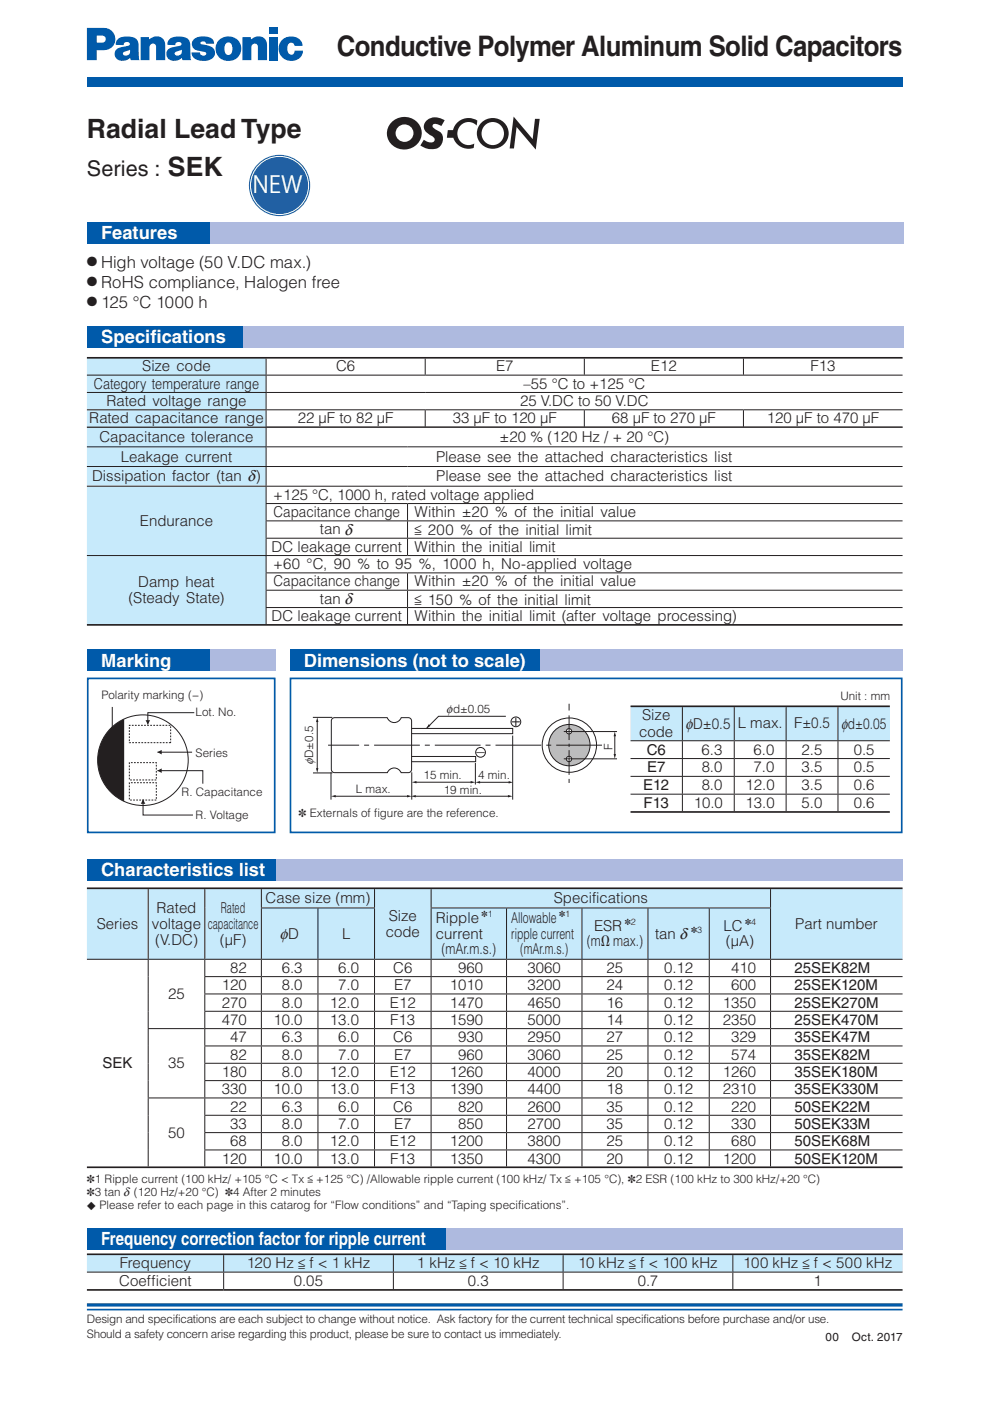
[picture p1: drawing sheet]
<svg xmlns="http://www.w3.org/2000/svg" width="210mm" height="297mm" viewBox="0 0 210 297" stroke-linecap="round" stroke-linejoin="round" font-family="sans-serif">
<circle cx="59.3" cy="39.3" r="6.5" fill="#2160a3"/>
<circle cx="59.3" cy="39.3" r="6.2" fill="none" stroke="#fff" stroke-width=".21"/>
<path d="M18.4 276.7h173" fill="none" stroke="#005aaa" stroke-width=".71" stroke-linecap="butt"/>
<path d="M18.4 277.7h173" fill="none" stroke="#005aaa" stroke-width=".35"/>
<g fill="#005aaa">
<path d="M18.4 16.4h173v2h-173z"/>
<path d="M24.9 8.4a3.6 3.6 0 0 1 4.2 0 11.7 11.7 0 0 1 .4 4l.1 .4h-1.8l-.3-1.4 .1-.8-.4 .1a.93 .93 0 0 0-1.1 .8 .85 .85 0 0 0 1.4-.1l.1 .9a1.89 1.89 0 0 1-3.3-.7 1.91 1.91 0 0 1 2.2-1.7l.2-.1a.52 .52 0 0 0 .7-.1 .52 .52 0 0 0 0-.7 .71 .71 0 0 0-.8-.1 .71 .71 0 0 0-.4 .7l-1.6-.1v-.6z"/>
<path d="M35.9 8.4a3.6 3.6 0 0 1 4.1 0 11.8 11.8 0 0 1 .4 4l.2 .4h-1.9l-.3-1.4 .2-.8-.5 .1a.93 .93 0 0 0-1 .8 .85 .85 0 0 0 1.3-.1l.1 .9a1.89 1.89 0 0 1-3.2-.7 1.91 1.91 0 0 1 2.2-1.7l.2-.1a.52 .52 0 0 0 .6-.1 .52 .52 0 0 0 0-.7 .71 .71 0 0 0-.7-.1 .71 .71 0 0 0-.4 .7l-1.7-.1 .1-.6z"/>
<path d="M46.5 8.5a2.69 2.69 0 0 1 3.9 0 2.69 2.69 0 0 1-.2 3.9l-1.1-1.2a1.63 1.63 0 0 0-.5-2.2 1.37 1.37 0 0 0-.9 2.1 .74 .74 0 0 0 .7 .6 .74 .74 0 0 0 .7-.5l1.1 1.2a2.69 2.69 0 0 1-3.7-.2 2.69 2.69 0 0 1 0-3.7z"/>
<path d="M18.4 5.9h3.4a2.38 2.38 0 0 1 2.7 2.4 2.38 2.38 0 0 1-2.7 2.3h-1.3v-1.6h.8a.78 .78 0 0 0 1.1-.5 .78 .78 0 0 0-.7-.9h-1.2v5.2h-2.1z"/>
<path d="M41 8.4a3.3 3.3 0 0 1 4.2 .1l.2 .8h-1.7a.6 .6 0 0 0-.6-.5 .6 .6 0 0 0-.6 .4l1.4 .4a1.63 1.63 0 0 1 1.7 1.6 1.63 1.63 0 0 1-1.7 1.7 2.77 2.77 0 0 1-3.2-1.2l-.1-.6h1.8a.68 .68 0 0 0 .6 .7 .68 .68 0 0 0 .7-.5l-.2-.2-.9-.2a1.69 1.69 0 0 1-1.9-1.8z"/>
<path d="M29.8 7.9h1.8v.5a1.91 1.91 0 0 1 2.2-.6 1.91 1.91 0 0 1 1.2 1.8v3.2h-1.9v-2.9a.7 .7 0 0 0-.8-.7 .7 .7 0 0 0-.6 .8v2.8h-1.9z"/>
<path d="M51.4 7.9h1.8v.5a1.91 1.91 0 0 1 2.2-.6 1.91 1.91 0 0 1 1.2 1.8v3.2h-1.9v-2.9a.7 .7 0 0 0-.8-.7 .7 .7 0 0 0-.6 .8v2.8h-1.9z"/>
<path d="M57 7.9h1.8v4.9h-1.8z"/>
<path d="M57 5.9h1.8v1.3h-1.8z"/>
<path d="M59.9 8.4a2.5 2.5 0 0 1 2.5-.7 2.5 2.5 0 0 1 1.8 2h-1.7a.77 .77 0 0 0-.9-.7 .77 .77 0 0 0-.6 .9 1.21 1.21 0 0 0 .9 1.7l.5-.4 .1-.5h1.7a2.49 2.49 0 0 1-3.8 1.9 2.62 2.62 0 0 1-.5-4.2z"/>
</g>
<path d="M18.6 143.8h39.7v32.7h-39.7zM61.6 143.8h129.7v32.7h-129.7z" fill="none" stroke="#005aaa" stroke-width=".35"/>
<g fill="#231f20">
<path d="M90.6 25.5a3.3 3.3 0 0 1 3.7 0l-.7 1.2-.4-.2a.92 .92 0 0 0-1.5 .3 2.33 2.33 0 0 0 1.5 1.1 2.19 2.19 0 0 1 .4 2.7 2.19 2.19 0 0 1-2.5 1l-1-.2-.9-.6 .7-1.2 .9 .5a.95 .95 0 0 0 1.4-.6l-.7-.7a1.96 1.96 0 0 1-.9-3.3z"/>
<path d="M95 27.6h1.1a3.4 3.4 0 0 1 5.1-2l-.1 1a2.41 2.41 0 0 0-3.2-.1 2.41 2.41 0 0 0-.5 3.2 2.41 2.41 0 0 0 3.2 .7l-.1 1a3.4 3.4 0 0 1-4.4-2.2h-1.3z"/>
<path d="M108.9 24.7l4.1 4.8 .5-4.3h1l-.9 6.5-4-4.8-.6 4.6h-.9z"/>
<path d="M83.9 28.2a1.9 1.9 0 0 1 3.8 0 1.9 1.9 0 0 1-3.8 0zM83 26a3.5 3.5 0 0 0-.1 4.5 3.5 3.5 0 0 0 4.5 .8 3.4 3.4 0 0 0 1.9-4.1 3.4 3.4 0 0 0-3.8-2.4 3.8 3.8 0 0 0-2.5 1.2z"/>
<path d="M102.1 28.3a2.42 2.42 0 0 1 4.8 0 2.42 2.42 0 0 1-4.8 0zM102.1 26a3.3 3.3 0 0 0 .1 4.6 3.3 3.3 0 0 0 4.6 0 3.3 3.3 0 0 0 .1-4.6 3.5 3.5 0 0 0-4.8 0z"/>
</g>
<g fill="#fff">
<path d="M63.4 148.3h68v21.8h-68z"/>
<path d="M86.1 154.4h22.6v1.1h-22.6z"/>
</g>
<path d="M86.1 154.4h22.6v1.1h-22.6z" fill="none" stroke="#231f20" stroke-width=".21"/>
<path d="M86.1 160.4h14.8v1.1h-14.8z" fill="#fff"/>
<path d="M86.1 160.4h14.8v1.1h-14.8z" fill="none" stroke="#231f20" stroke-width=".21"/>
<circle cx="120.8" cy="158" r="5.8" fill="#fff"/>
<circle cx="120.8" cy="158" r="5.8" fill="none" stroke="#231f20" stroke-width=".21"/>
<circle cx="120.8" cy="158" r="4.4" fill="#bbbdc0"/>
<circle cx="120.8" cy="158" r="4.4" fill="none" stroke="#231f20" stroke-width=".21"/>
<g fill="#231f20">
<path d="M67 162.9h.5l-.2 1z"/>
<path d="M67.3 152.1l.2 1h-.5z"/>
<path d="M99.8 165.6l1 .2-1 .3z"/>
<path d="M87.3 165.8l1-.2v.5z"/>
<path d="M107.7 168.6l1 .2-1 .3z"/>
<path d="M87.2 168.8l1-.2v.5z"/>
<path d="M86.3 168.6l1 .2-1 .3z"/>
<path d="M70.2 168.8l1-.2v.5z"/>
<path d="M107.9 165.6l.9 .3-.9 .2z"/>
<path d="M100.8 165.9l1-.3v.5z"/>
</g>
<circle cx="120.7" cy="155" r=".57" fill="#fff"/>
<circle cx="120.7" cy="155" r=".57" fill="none" stroke="#231f20" stroke-width=".21"/>
<circle cx="120.7" cy="160.9" r=".57" fill="#fff"/>
<circle cx="120.7" cy="160.9" r=".57" fill="none" stroke="#231f20" stroke-width=".21"/>
<g fill="#231f20">
<path d="M130.1 159.9h.5l-.2 1z"/>
<path d="M130.4 155.1l.3 1h-.5z"/>
</g>
<path d="M70.5 152.4l.5-.2h11.1a1.58 1.58 0 0 0 1.5 1 1.58 1.58 0 0 0 1.5-1h1.5a.7 .7 0 0 1 .7 .7v10.2a.7 .7 0 0 1-.7 .7h-1.5a1.57 1.57 0 0 0-1.5-1 1.57 1.57 0 0 0-1.4 1h-11.2a.7 .7 0 0 1-.7-.7v-10.2z" fill="#fff"/>
<g fill="none" stroke="#231f20" stroke-width=".21">
<path d="M66.4 152.1h4.1M67.3 152.8v10.4M70.5 152.4l.5-.2h11.1a1.58 1.58 0 0 0 1.5 1 1.58 1.58 0 0 0 1.5-1h1.5a.7 .7 0 0 1 .7 .7v10.2a.7 .7 0 0 1-.7 .7h-1.5a1.57 1.57 0 0 0-1.5-1 1.57 1.57 0 0 0-1.4 1h-11.2a.7 .7 0 0 1-.7-.7v-10.2zM107.3 151.9h-14.3l-2.6 2.6M108.7 156v13.5M119.6 155.1h11.3M120.7 149.2v1.4M120.7 151.7v5.2M120.7 157.7v.7M120.7 159v5.3M130.4 155.8v4.4M66.4 163.9h4.1"/>
<path d="M70.2 163.7v5.8M70.9 168.8h15.7M87.3 163.7v5.8M88 165.8h12.1M88 168.8h20M100.8 161.8v4.5M101.5 165.9h6.6M119.6 160.9h11.3M120.7 165.1v.9"/>
<circle cx="101.9" cy="159.5" r="1.03"/>
<circle cx="109.4" cy="153" r="1.03"/>
</g>
<path d="M127.7 158h-58.1" fill="none" stroke="#231f20" stroke-width=".21" stroke-dasharray="9.7 1.1 1.1 1.1" stroke-linecap="butt"/>
<path d="M90.9 153.6l.4 .3-.9 .6z" fill="#231f20"/>
<path d="M19.9 145.4h37.3v29.4h-37.3z" fill="#fff"/>
<path d="M27.4 153.8h8.8v3.7h-8.8zM27.4 161.7h5.8v3.7h-5.8zM27.4 166h5.8v3.6h-5.8z" fill="none" stroke="#231f20" stroke-width=".21" stroke-dasharray=".4 .3" stroke-linecap="butt"/>
<path d="M23.9 154.1l2.4-1.7v17.5a9.6 9.6 0 0 1-2.4-15.8z" fill="#231f20"/>
<g fill="none" stroke="#231f20" stroke-width=".21">
<path d="M41.2 151.1h-9.8v2.5"/>
<circle cx="30.3" cy="161.2" r="9.6"/>
</g>
<path d="M30.9 152.7h.9l-.4 .9z" fill="#231f20"/>
<path d="M30.3 169.5v3.3h10.6" fill="none" stroke="#231f20" stroke-width=".21"/>
<path d="M30.3 169.5l.5 .9h-.9z" fill="#231f20"/>
<path d="M33.4 163.4h9.6v2.8" fill="none" stroke="#231f20" stroke-width=".21"/>
<path d="M33.4 163.4l.9-.5v1z" fill="#231f20"/>
<path d="M23.8 149.9v6.2" fill="none" stroke="#231f20" stroke-width=".21"/>
<path d="M23.3 155.2h1l-.5 .9z" fill="#231f20"/>
<path d="M33.4 159.5h7.3" fill="none" stroke="#231f20" stroke-width=".21"/>
<path d="M33.4 159.5l.9-.5v1z" fill="#231f20"/>
<g fill="#aebadf">
<path d="M18.4 69.2h173.2v4.5h-173.2z"/>
<path d="M18.4 47.2h173.2v4.5h-173.2z"/>
</g>
<path d="M18.4 47.2h26v4.5h-26z" fill="#005aaa"/>
<path d="M18.4 90.6h38v4.1h-38zM18.4 94.7h38v4.2h-38zM18.4 98.9h38v4.2h-38zM18.4 103.1h38v14.7h-38zM18.4 117.8h38v14.7h-38z" fill="#c7eafb"/>
<g fill="none" stroke="#231f20" stroke-width=".21">
<path d="M18.4 90.6h173M18.4 94.7h173M18.4 98.9h173M56.4 90.6v4M56.4 94.8v4M56.4 99v4M18.4 103.1h173M18.4 117.8h173M56.3 106.8h135.1M56.3 110.4h135.1M56.3 114.1h135.1M56.4 103.2v3.5"/>
<path d="M56.4 106.9v3.4M56.4 110.5v3.5M56.4 114.2v3.5M56.4 117.9v3.5M86.4 106.9v3.4M86.4 110.5v3.5M86.4 114.2v3.5M56.3 121.5h135.1M56.3 125.1h135.1M56.3 128.8h135.1M56.4 121.5v3.5M56.4 125.2v3.5"/>
<path d="M56.4 128.9v3.4M86.4 121.5v3.5M86.4 125.2v3.5M86.4 128.9v3.4"/>
</g>
<path d="M18.4 132.5h173" fill="none" stroke="#231f20" stroke-width=".35"/>
<path d="M18.4 69.2h33v4.5h-33z" fill="#005aaa"/>
<path d="M18.4 75.9h38v3.6h-38zM18.4 79.5h38v3.7h-38zM18.4 83.2h38v3.7h-38zM18.4 86.9h38v3.7h-38z" fill="#c7eafb"/>
<g fill="none" stroke="#231f20" stroke-width=".21">
<path d="M18.4 79.5h173M56.4 76v3.4M56.4 79.6v3.5M90.2 76v3.4M123.9 76v3.4M157.7 76v3.4M18.4 83.2h173M18.4 86.9h173M18.4 90.6h173M56.4 83.3v3.5M56.4 87v3.5M90.2 87v3.5"/>
<path d="M123.9 87v3.5M157.7 87v3.5"/>
</g>
<path d="M18.4 75.9h173" fill="none" stroke="#231f20" stroke-width=".35"/>
<g fill="#aebadf">
<path d="M18.4 137.8h40v4.5h-40z"/>
<path d="M61.4 137.8h130v4.5h-130z"/>
</g>
<g fill="#005aaa">
<path d="M18.4 137.8h26v4.5h-26z"/>
<path d="M61.4 137.8h53v4.5h-53z"/>
</g>
<path d="M133.7 149.8h11v7.3h-11zM144.7 149.8h11v7.3h-11zM155.7 149.8h11v7.3h-11zM166.7 149.8h11v7.3h-11zM177.7 149.8h11v7.3h-11z" fill="#c7eafb"/>
<g fill="none" stroke="#231f20" stroke-width=".21">
<path d="M133.7 157.1h55M144.7 149.9v7.1M144.7 157.1v3.6M155.7 149.9v7.1M155.7 157.1v3.6M166.7 149.9v7.1M166.7 157.1v3.6M177.7 149.9v7.1M177.7 157.1v3.6M133.7 160.8h55M133.7 164.6h55M133.7 168.4h55"/>
<path d="M144.7 160.9v3.6M144.7 164.7v3.6M144.7 168.5v3.5M155.7 160.9v3.6M155.7 164.7v3.6M155.7 168.5v3.5M166.7 160.9v3.6M166.7 164.7v3.6M166.7 168.5v3.5M177.7 160.9v3.6M177.7 164.7v3.6M177.7 168.5v3.5"/>
</g>
<path d="M133.7 149.8h55M133.7 172.2h55" fill="none" stroke="#231f20" stroke-width=".35"/>
<g fill="#aebadf">
<path d="M18.4 182.2h173v4.5h-173z"/>
<path d="M18.4 260.4h173v4.5h-173z"/>
</g>
<path d="M18.4 260.4h76v4.5h-76z" fill="#005aaa"/>
<path d="M18.4 265.9h29v3.8h-29zM47.4 265.9h36v3.8h-36zM83.4 265.9h36v3.8h-36zM119.4 265.9h36v3.8h-36zM155.4 265.9h36v3.8h-36z" fill="#c7eafb"/>
<path d="M47.4 266.1v3.5M47.4 269.8v3.5M83.4 266.1v3.5M83.4 269.8v3.5M119.4 266.1v3.5M119.4 269.8v3.5M155.4 266.1v3.5M155.4 269.8v3.5M191.4 269.7h-173" fill="none" stroke="#231f20" stroke-width=".21"/>
<path d="M18.4 265.9h173M18.4 273.5h173" fill="none" stroke="#231f20" stroke-width=".35"/>
<path d="M18.4 182.2h40v4.5h-40z" fill="#005aaa"/>
<path d="M18.4 188.3h13v15.1h-13zM31.4 188.3h12v15.1h-12zM43.4 188.3h12v15.1h-12zM55.4 188.3h24v4.2h-24zM79.4 188.3h12v15.1h-12zM91.4 188.3h72v4.2h-72zM163.4 188.3h28v15.1h-28zM55.4 192.5h12v10.9h-12zM67.4 192.5h12v10.9h-12zM91.4 192.5h16v10.9h-16zM107.4 192.5h16v10.9h-16zM123.4 192.5h14v10.9h-14zM137.4 192.5h13v10.9h-13zM150.4 192.5h13v10.9h-13z" fill="#c7eafb"/>
<g fill="none" stroke="#231f20" stroke-width=".21">
<path d="M31.4 188.5v14.8M43.4 188.5v14.8M55.3 192.5h24.2M55.4 188.5v3.9M55.4 192.6v10.7M67.4 192.6v10.7M79.4 188.5v3.9M79.4 192.6v10.7M91.4 192.5h72.1M91.4 188.5v3.9M91.4 192.6v10.7M107.4 192.6v10.7"/>
<path d="M123.4 192.6v10.7M137.4 192.6v10.7M150.4 192.6v10.7M163.4 192.6v10.7M163.4 188.5v3.9M18.4 203.4h173M31.3 218.1h160.1M31.4 203.5v14.5M31.4 218.2v14.5M43.3 207.1h148.1M43.3 210.7h148.1M43.3 214.4h148.1"/>
<path d="M43.4 203.5v3.5M43.4 207.2v3.4M43.4 210.8v3.5M43.4 214.5v3.5M43.4 218.2v3.5M55.4 203.5v3.5M55.4 207.2v3.4M55.4 210.8v3.5M55.4 214.5v3.5M55.4 218.2v3.5M67.4 203.5v3.5M67.4 207.2v3.4"/>
<path d="M67.4 210.8v3.5M67.4 214.5v3.5M67.4 218.2v3.5M79.4 203.5v3.5M79.4 207.2v3.4M79.4 210.8v3.5M79.4 214.5v3.5M79.4 218.2v3.5M91.4 203.5v3.5M91.4 207.2v3.4M91.4 210.8v3.5M91.4 214.5v3.5"/>
<path d="M91.4 218.2v3.5M107.4 203.5v3.5M107.4 207.2v3.4M107.4 210.8v3.5M107.4 214.5v3.5M107.4 218.2v3.5M123.4 203.5v3.5M123.4 207.2v3.4M123.4 210.8v3.5M123.4 214.5v3.5M123.4 218.2v3.5M137.4 218.2v3.5"/>
<path d="M137.4 214.5v3.5M137.4 210.8v3.5M137.4 207.2v3.4M137.4 203.5v3.5M150.4 218.2v3.5M150.4 214.5v3.5M150.4 210.8v3.5M150.4 207.2v3.4M150.4 203.5v3.5M163.4 218.2v3.5M163.4 214.5v3.5M163.4 210.8v3.5"/>
<path d="M163.4 207.2v3.4M163.4 203.5v3.5M31.3 232.8h160.1M31.4 232.9v14.4M43.3 221.8h148.1M43.3 225.4h148.1M43.3 229.1h148.1M43.3 236.5h148.1M43.4 221.8v3.5M43.4 225.5v3.5M43.4 229.2v3.5M43.4 232.9v3.5"/>
<path d="M43.4 236.5v3.5M55.4 221.8v3.5M55.4 225.5v3.5M55.4 229.2v3.5M55.4 232.9v3.5M55.4 236.5v3.5M67.4 221.8v3.5M67.4 225.5v3.5M67.4 229.2v3.5M67.4 232.9v3.5M67.4 236.5v3.5M79.4 221.8v3.5"/>
<path d="M79.4 225.5v3.5M79.4 229.2v3.5M79.4 232.9v3.5M79.4 236.5v3.5M91.4 221.8v3.5M91.4 225.5v3.5M91.4 229.2v3.5M91.4 232.9v3.5M91.4 236.5v3.5M107.4 221.8v3.5M107.4 225.5v3.5M107.4 229.2v3.5"/>
<path d="M107.4 232.9v3.5M107.4 236.5v3.5M123.4 221.8v3.5M123.4 225.5v3.5M123.4 229.2v3.5M123.4 232.9v3.5M123.4 236.5v3.5M137.4 236.5v3.5M137.4 232.9v3.5M137.4 229.2v3.5M137.4 225.5v3.5M137.4 221.8v3.5"/>
<path d="M150.4 236.5v3.5M150.4 232.9v3.5M150.4 229.2v3.5M150.4 225.5v3.5M150.4 221.8v3.5M163.4 236.5v3.5M163.4 232.9v3.5M163.4 229.2v3.5M163.4 225.5v3.5M163.4 221.8v3.5M43.3 240.1h148.1M43.3 243.8h148.1"/>
<path d="M43.4 240.2v3.5M43.4 243.9v3.4M55.4 240.2v3.5M55.4 243.9v3.4M67.4 240.2v3.5M67.4 243.9v3.4M79.4 240.2v3.5M79.4 243.9v3.4M91.4 240.2v3.5M91.4 243.9v3.4M107.4 240.2v3.5M107.4 243.9v3.4"/>
<path d="M123.4 240.2v3.5M123.4 243.9v3.4M137.4 243.9v3.4M137.4 240.2v3.5M150.4 243.9v3.4M150.4 240.2v3.5M163.4 243.9v3.4M163.4 240.2v3.5"/>
</g>
<path d="M18.4 188.3h173M18.4 247.5h173" fill="none" stroke="#231f20" stroke-width=".35"/>
<text font-size="6" fill="#231f20" x="71.4" y="11.9">Conductive Polymer Aluminum Solid Capacitors</text>
<g font-size="5.6" fill="#231f20">
<text x="18.4" y="29.3">Radial Lead Type</text>
<text x="35.6" y="37.3">SEK</text>
</g>
<text font-size="4.9" fill="#fff" x="53.5" y="40.9">NEW</text>
<text font-size="4.6" fill="#231f20" x="18.4" y="37.3">Series :</text>
<g font-size="3.9" fill="#fff">
<text x="21.4" y="50.7">Features</text>
<text x="21.4" y="72.7">Specifcations</text>
<text x="31.9" y="72.7">i</text>
<text x="21.4" y="141.3">Marking</text>
<text x="64.4" y="141.3">Dimensions (not to scale)</text>
<text x="21.4" y="185.7">Characteristics list</text>
<text x="21.4" y="263.9">Frequency correction factor for ripple current</text>
</g>
<g font-size="3.5" fill="#231f20">
<text x="21.4" y="56.8">High voltage (50 V.DC max.)</text>
<text x="21.4" y="61">RoHS compliance, Halogen free</text>
<text x="21.4" y="65.2">125 °C 1000 h</text>
<text x="108.2" y="153.9">+</text>
<text x="101" y="160.4">–</text>
</g>
<g font-size="3.2" fill="#231f20">
<text x="19.9" y="82.4">Category temperature range</text>
<text x="30.2" y="78.7">Size code</text>
<text x="71.3" y="78.7">C6</text>
<text x="105.2" y="78.7">E7</text>
<text x="111" y="82.4">–55 °C to +125 °C</text>
<text x="138.1" y="78.7">E12</text>
<text x="171.9" y="78.7">F13</text>
<text x="18.9" y="89.8">Rated capacitance range</text>
<text x="22.6" y="86.1">Rated voltage range</text>
<text x="63.2" y="89.8">22 μF to 82 μF</text>
<text x="96" y="89.8">33 μF to 120 μF</text>
<text x="110.3" y="86.1">25 V.DC to 50 V.DC</text>
<text x="129.8" y="89.8">68 μF to 270 μF</text>
<text x="162.6" y="89.8">120 μF to 470 μF</text>
<text x="21.1" y="93.7">Capacitance tolerance</text>
<text x="105.9" y="93.7">±20 % (120 Hz / + 20 °C)</text>
<text x="25.6" y="97.9">Leakage current</text>
<text x="92.5" y="97.9">Please see the attached characteristics list</text>
<text x="19.5" y="102">Dissipation factor (tan d)</text>
<text x="57.9" y="106">+125 °C, 1000 h, rated voltage applied</text>
<text x="92.5" y="102">Please see the attached characteristics list</text>
<text x="29.7" y="111.5">Endurance</text>
<text x="58" y="109.6">Capacitance change</text>
<text x="67.9" y="113.3">tan d</text>
<text x="87.9" y="109.6">Within ±20 % of the initial value</text>
<text x="87.9" y="113.5">&lt; 200 % of the initial limit</text>
<text x="57.6" y="117">DC leakage current</text>
<text x="87.9" y="117">Within the initial limit</text>
<text x="29.3" y="124.4">Damp heat</text>
<text x="57.9" y="120.7">+60 °C, 90 % to 95 %, 1000 h, No-applied voltage</text>
<text x="58" y="124.3">Capacitance change</text>
<text x="87.9" y="124.3">Within ±20 % of the initial value</text>
<text x="27.3" y="127.9">(Steady State)</text>
<text x="57.6" y="131.7">DC leakage current</text>
<text x="67.9" y="128">tan d</text>
<text x="87.9" y="131.7">Within the initial limit (after voltage processing)</text>
<text x="87.9" y="128.2">&lt; 150 % of the initial limit</text>
<text x="136.2" y="152.7">Size</text>
<text x="145.5" y="154.5">fD±0.5</text>
<text x="156.5" y="154.5">L max.</text>
<text x="168.4" y="154.5">F±0.5</text>
<text x="178.5" y="154.5">fd±0.05</text>
<text x="135.6" y="156.2">code</text>
<text x="137.2" y="160">C6</text>
<text x="148.8" y="160">6.3</text>
<text x="159.8" y="160">6.0</text>
<text x="170" y="160">2.5</text>
<text x="181.1" y="160">0.5</text>
<text x="136.4" y="167.5">E12</text>
<text x="137.3" y="163.8">E7</text>
<text x="148.8" y="163.8">8.0</text>
<text x="148.8" y="167.5">8.0</text>
<text x="158.1" y="167.5">12.0</text>
<text x="159.8" y="163.8">7.0</text>
<text x="170" y="163.8">3.5</text>
<text x="170" y="167.5">3.5</text>
<text x="181.1" y="163.8">0.5</text>
<text x="181.1" y="167.5">0.6</text>
<text x="136.5" y="171.3">F13</text>
<text x="147.1" y="171.3">10.0</text>
<text x="158.1" y="171.3">13.0</text>
<text x="170" y="171.3">5.0</text>
<text x="181.1" y="171.3">0.6</text>
<text x="56.3" y="191.5">Case size (mm)</text>
<text x="117.5" y="191.5">Specifications</text>
<text x="20.5" y="196.9">Series</text>
<text x="32.2" y="196.9">voltage</text>
<text x="33.2" y="193.6">Rated</text>
<text x="44.1" y="196.9">capacitance</text>
<text x="46.9" y="193.6">Rated</text>
<text x="82.4" y="195.2">Size</text>
<text x="92.4" y="195.6">Ripple</text>
<text x="108.4" y="195.6">Allowable</text>
<text x="126" y="197.3">ESR</text>
<text x="153.5" y="197.3">LC</text>
<text x="168.7" y="196.9">Part number</text>
<text x="32.9" y="200.3">(V.DC)</text>
<text x="46.6" y="200.3">(μF)</text>
<text x="59.5" y="199">fD</text>
<text x="72.6" y="199">L</text>
<text x="81.8" y="198.6">code</text>
<text x="92.4" y="199">current</text>
<text x="93.6" y="202.3">(mAr.m.s.)</text>
<text x="108.4" y="199">ripple current</text>
<text x="110.4" y="202.3">(mAr.m.s.)</text>
<text x="124.5" y="200.7">(mΩ max.)</text>
<text x="138.9" y="199">tan d</text>
<text x="153.9" y="200.7">(μA)</text>
<text x="47" y="209.9">120</text>
<text x="48.8" y="206.3">82</text>
<text x="59.8" y="206.3">6.3</text>
<text x="59.8" y="209.9">8.0</text>
<text x="71.8" y="206.3">6.0</text>
<text x="71.8" y="209.9">7.0</text>
<text x="83.4" y="206.3">C6</text>
<text x="83.6" y="209.9">E7</text>
<text x="95.4" y="209.9">1010</text>
<text x="97.2" y="206.3">960</text>
<text x="111.9" y="206.3">3060</text>
<text x="111.9" y="209.9">3200</text>
<text x="128.7" y="206.3">25</text>
<text x="128.7" y="209.9">24</text>
<text x="140.8" y="206.3">0.12</text>
<text x="140.8" y="209.9">0.12</text>
<text x="155.1" y="206.3">410</text>
<text x="155.1" y="209.9">600</text>
<text x="168.5" y="206.3">25SEK82M</text>
<text x="168.5" y="209.9">25SEK120M</text>
<text x="35.7" y="211.8">25</text>
<text x="47" y="213.6">270</text>
<text x="59.8" y="213.6">8.0</text>
<text x="70" y="213.6">12.0</text>
<text x="82.7" y="213.6">E12</text>
<text x="95.4" y="213.6">1470</text>
<text x="111.9" y="213.6">4650</text>
<text x="128.7" y="213.6">16</text>
<text x="140.8" y="213.6">0.12</text>
<text x="153.3" y="213.6">1350</text>
<text x="168.5" y="213.6">25SEK270M</text>
<text x="47" y="217.3">470</text>
<text x="48.8" y="221">47</text>
<text x="58" y="217.3">10.0</text>
<text x="59.8" y="221">6.3</text>
<text x="70" y="217.3">13.0</text>
<text x="71.8" y="221">6.0</text>
<text x="82.8" y="217.3">F13</text>
<text x="83.4" y="221">C6</text>
<text x="95.4" y="217.3">1590</text>
<text x="97.2" y="221">930</text>
<text x="111.9" y="221">2950</text>
<text x="111.9" y="217.3">5000</text>
<text x="128.7" y="221">27</text>
<text x="128.7" y="217.3">14</text>
<text x="140.8" y="221">0.12</text>
<text x="140.8" y="217.3">0.12</text>
<text x="153.3" y="217.3">2350</text>
<text x="155.1" y="221">329</text>
<text x="168.5" y="217.3">25SEK470M</text>
<text x="168.5" y="221">35SEK47M</text>
<text x="21.7" y="226.5">SEK</text>
<text x="35.7" y="226.5">35</text>
<text x="48.8" y="224.6">82</text>
<text x="59.8" y="224.6">8.0</text>
<text x="71.8" y="224.6">7.0</text>
<text x="83.6" y="224.6">E7</text>
<text x="97.2" y="224.6">960</text>
<text x="111.9" y="224.6">3060</text>
<text x="128.7" y="224.6">25</text>
<text x="140.8" y="224.6">0.12</text>
<text x="155.1" y="224.6">574</text>
<text x="168.5" y="224.6">35SEK82M</text>
<text x="47" y="228.3">180</text>
<text x="47" y="232">330</text>
<text x="58" y="232">10.0</text>
<text x="59.8" y="228.3">8.0</text>
<text x="70" y="228.3">12.0</text>
<text x="70" y="232">13.0</text>
<text x="82.7" y="228.3">E12</text>
<text x="82.8" y="232">F13</text>
<text x="95.4" y="232">1390</text>
<text x="95.4" y="228.3">1260</text>
<text x="111.9" y="232">4400</text>
<text x="111.9" y="228.3">4000</text>
<text x="128.7" y="232">18</text>
<text x="128.7" y="228.3">20</text>
<text x="140.8" y="232">0.12</text>
<text x="140.8" y="228.3">0.12</text>
<text x="153.3" y="232">2310</text>
<text x="153.3" y="228.3">1260</text>
<text x="168.5" y="228.3">35SEK180M</text>
<text x="168.5" y="232">35SEK330M</text>
<text x="48.8" y="235.7">22</text>
<text x="48.8" y="239.3">33</text>
<text x="59.8" y="235.7">6.3</text>
<text x="59.8" y="239.3">8.0</text>
<text x="71.8" y="235.7">6.0</text>
<text x="71.8" y="239.3">7.0</text>
<text x="83.4" y="235.7">C6</text>
<text x="83.6" y="239.3">E7</text>
<text x="97.2" y="235.7">820</text>
<text x="97.2" y="239.3">850</text>
<text x="111.9" y="235.7">2600</text>
<text x="111.9" y="239.3">2700</text>
<text x="128.7" y="235.7">35</text>
<text x="128.7" y="239.3">35</text>
<text x="140.8" y="235.7">0.12</text>
<text x="140.8" y="239.3">0.12</text>
<text x="155.1" y="235.7">220</text>
<text x="155.1" y="239.3">330</text>
<text x="168.5" y="235.7">50SEK22M</text>
<text x="168.5" y="239.3">50SEK33M</text>
<text x="35.7" y="241.2">50</text>
<text x="48.8" y="243">68</text>
<text x="59.8" y="243">8.0</text>
<text x="70" y="243">12.0</text>
<text x="82.7" y="243">E12</text>
<text x="95.4" y="243">1200</text>
<text x="111.9" y="243">3800</text>
<text x="128.7" y="243">25</text>
<text x="140.8" y="243">0.12</text>
<text x="155.1" y="243">680</text>
<text x="168.5" y="243">50SEK68M</text>
<text x="47" y="246.7">120</text>
<text x="58" y="246.7">10.0</text>
<text x="70" y="246.7">13.0</text>
<text x="82.8" y="246.7">F13</text>
<text x="95.4" y="246.7">1350</text>
<text x="111.9" y="246.7">4300</text>
<text x="128.7" y="246.7">20</text>
<text x="140.8" y="246.7">0.12</text>
<text x="153.3" y="246.7">1200</text>
<text x="168.5" y="246.7">50SEK120M</text>
<text x="25.4" y="268.9">Frequency</text>
<text x="52.3" y="268.9">120 Hz &lt; f &lt; 1 kHz</text>
<text x="88.4" y="268.9">1 kHz &lt; f &lt; 10 kHz</text>
<text x="122.6" y="268.9">10 kHz &lt; f &lt; 100 kHz</text>
<text x="157.6" y="268.9">100 kHz &lt; f &lt; 500 kHz</text>
<text x="25.3" y="272.6">Coeff</text>
<text x="32.1" y="272.6">i cient</text>
<text x="62.3" y="272.6">0.05</text>
<text x="99.2" y="272.6">0.3</text>
<text x="135.3" y="272.6">0.7</text>
<text x="172.6" y="272.6">1</text>
</g>
<g font-size="2.8" fill="#231f20">
<text x="18.4" y="56.3">●</text>
<text x="18.4" y="60.6">●</text>
<text x="18.4" y="64.8">●</text>
</g>
<g font-size="2.5" fill="#231f20">
<text x="21.5" y="148.2">Polarity marking (−)</text>
<text x="178.2" y="148.5">Unit : mm</text>
<text x="41.5" y="151.9">Lot. No.</text>
<text x="94.8" y="151.2">fd±0.05</text>
<text x="41.5" y="160.4">Series</text>
<text x="66.4" y="162" transform="rotate(-90 66.4 162)">fD±0.5</text>
<text x="129.9" y="159" transform="rotate(-90 129.9 159)">F</text>
<text x="89.9" y="165.2">15 min.</text>
<text x="101.4" y="165.2">4 min.</text>
<text x="38.5" y="168.7">R. Capacitance</text>
<text x="41.5" y="173.7">R. Voltage</text>
<text x="63.3" y="173.3">✽ Externals of f</text>
<text x="75.5" y="168.1">L max.</text>
<text x="79.3" y="173.2">i gure are the reference.</text>
<text x="94.1" y="168.3">19 min.</text>
<text x="18.4" y="250.8">✽1 Ripple current (100 kHz/ +105 °C &lt; Tx &lt; +125 °C) /Allowable ripple current (100 kHz/ Tx &lt; +105 °C), ✽2 ESR (100 kHz to 300 kHz/+20 °C)</text>
<text x="18.4" y="253.7">✽3 tan d (120 Hz/+20 °C) ✽4 After 2 minutes</text>
<text x="18.4" y="256.5">◆ Please refer to each page in this catarog for “Flow conditions” and “Taping specifications”.</text>
<text x="18.4" y="280.5">Design and specifications are each subject to change without notice. Ask factory for the current technical specifications before purchase and/or use.</text>
<text x="18.4" y="283.7">Should a safety concern arise regarding this product, please be sure to contact us immediately.</text>
<text x="175.1" y="284.2">00</text>
<text x="180.7" y="284.2">Oct. 2017</text>
</g>
<g font-size="1.9" fill="#231f20">
<text x="102.1" y="194.4">✽1</text>
<text x="118.6" y="194.4">✽1</text>
<text x="132.5" y="196.1">✽2</text>
<text x="146.6" y="197.7">✽3</text>
<text x="158.1" y="196.1">✽4</text>
</g>
</svg>
